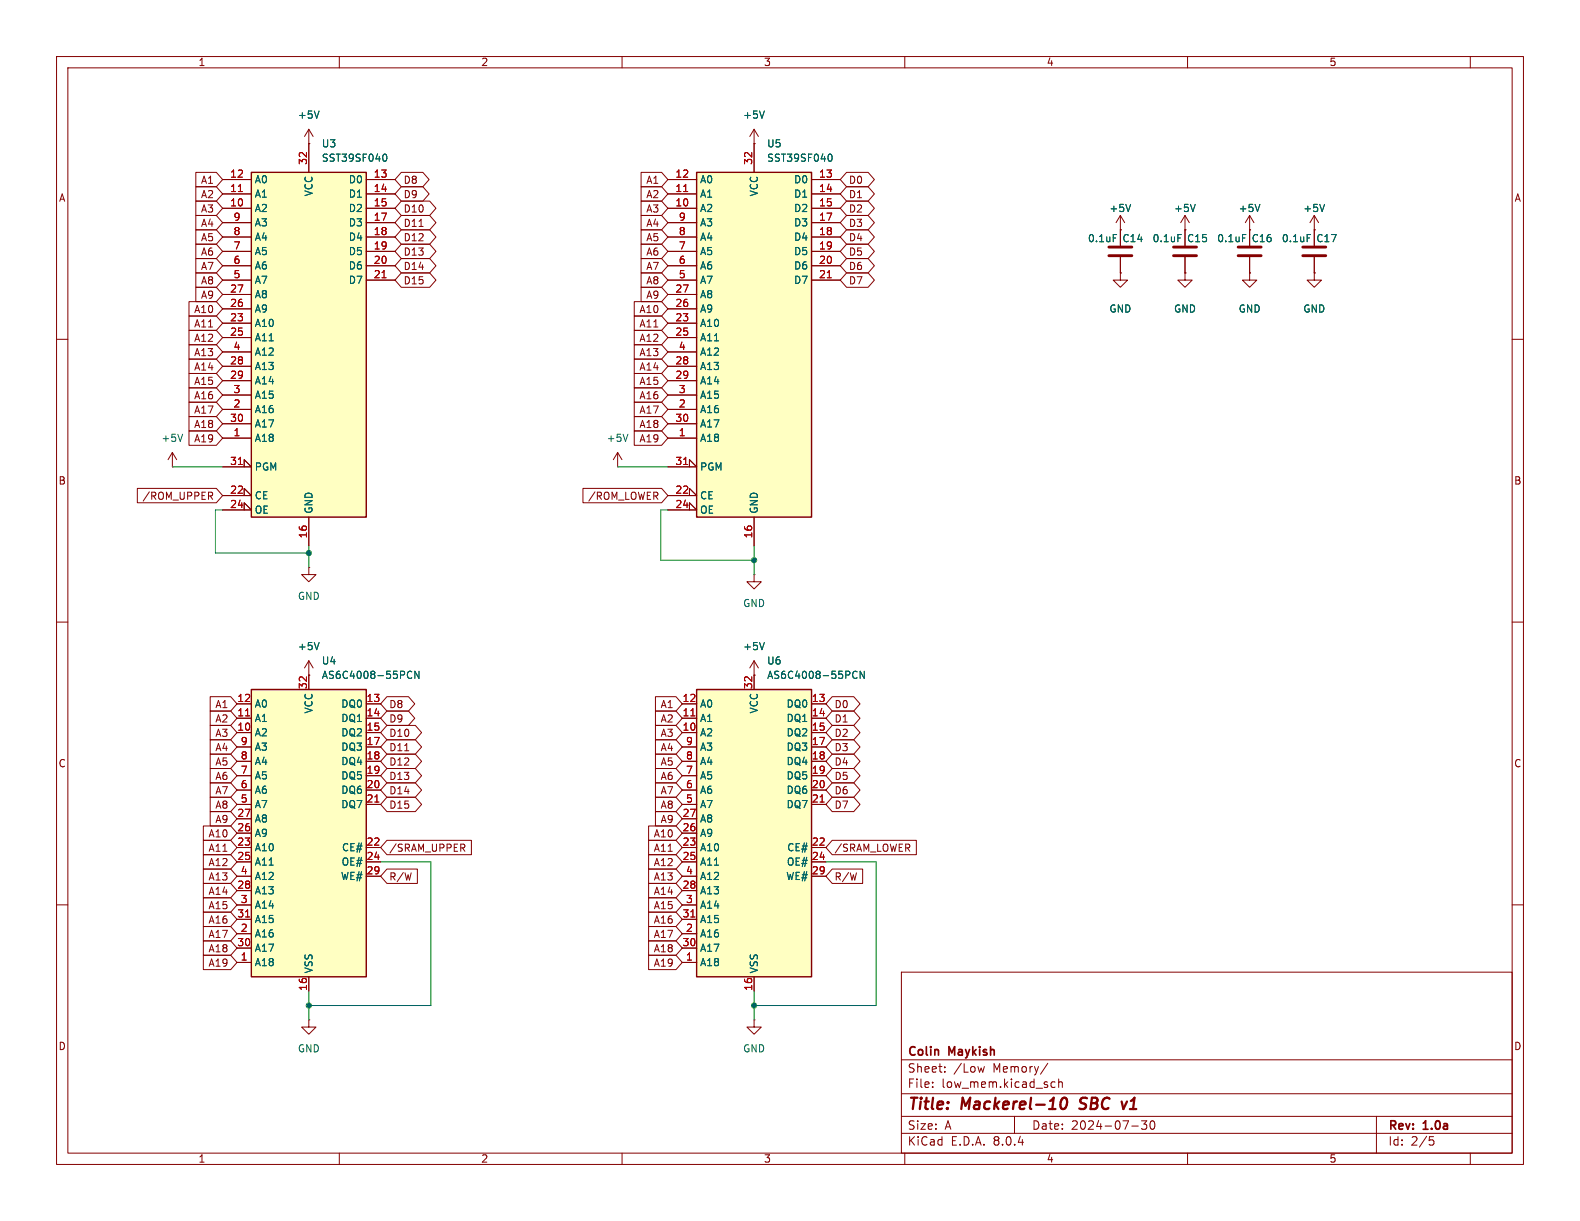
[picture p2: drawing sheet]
<svg xmlns="http://www.w3.org/2000/svg" width="279mm" height="216mm" viewBox="0 0 279 216" stroke-linecap="round" stroke-linejoin="round" font-family="sans-serif">
<g fill="none" stroke="#840000" stroke-width=".18">
<path d="M10 10h259.4v195.9h-259.4zM12 12h255.4v191.9h-255.4zM60 10v2M110 10v2M160 10v2M210 10v2M260 10v2M10 60h2M267.4 60h2M109.2 82.6h.1M109.2 80l-.7 1.3M109.2 80v2.6"/>
<path d="M109.2 80l.8 1.3M10 110h2M133.3 101.6v1.3h1.3l-1.3 1.2-1.2-1.2h1.2M133.3 101.6h.1M133.3 119.4h.1M133.3 116.8l-.7 1.3M133.3 116.8v2.6M133.3 116.8l.8 1.3M267.4 110h2M10 160h2M267.4 160h2M159.4 171.9h108v32h-108z"/>
<path d="M133.3 180.3v1.3h1.3l-1.3 1.3-1.2-1.3h1.2M133.3 180.3h.1M159.4 197.4h108M159.4 193.4h108M159.4 187.4h108M164.9 192.1v.2M164.9 191.4v.1M167.1 189.4v.2M167.1 188.7v.1M174.1 188.6l-.3 1-.3-.7M179.4 197.4v3M185.3 188l-1.3 1.9"/>
<path d="M185.9 192l.2 .3 .5-.1M186.6 191.4l-.5-.1-.2 .3M187.2 191.4l.2-.1 .4 .1 .1 .9M187.2 190.8v1.5M200.1 199.1h1.2M201.9 198.2h.9l-.5 .6 .4 .1v.6l-.2 .2h-.4l-.2-.2M203.6 198.3l.1-.1a.81 .81 0 0 1 .6 .6 .81 .81 0 0 1-.3 .8l-.1 .1a.81 .81 0 0 1-.6-.6 .81 .81 0 0 1 .3-.8zM243.4 197.4v6.5M60 203.9v2M110 203.9v2M159.4 200.4h108M160 203.9v2"/>
<path d="M210 203.9v2M252.8 201h.7M252.9 201.6h.4l.3 .2-.2 .6-.5 .1M260 203.9v2"/>
</g>
<path d="M187.8 194.3a.46 .46 0 0 1 .5-.2 .46 .46 0 0 1 .4 .4 1.15 1.15 0 0 1-.8 1.6l-.2-.1a1.54 1.54 0 0 1 .1-1.7zM190.9 196l.2 .1M191.2 194.3l-.2 .4 .1 .2M199.3 194.8l-.6 1.3" fill="none" stroke="#840000" stroke-width=".4"/>
<path d="M111 76.8l-.4 1.2M135.2 113.6l-.5 1.3" fill="none" stroke="#006464" stroke-width=".18"/>
<path d="M123.2 121.9h20.3v50.8h-20.3z" fill="#ffffc2"/>
<path d="M123.2 121.9h20.3v50.8h-20.3z" fill="none" stroke="#840000" stroke-width=".25"/>
<g fill="none" stroke="#840000" stroke-width=".18">
<path d="M54.6 119.4h.1M54.6 116.8l-.8 1.3M54.6 116.8v2.6M54.6 116.8l.8 1.3M133.3 119.4v2.5M120.6 129.5h2.6M120.6 127h2.6M120.6 124.5h2.6M120.6 132.1h2.6M120.6 134.6h2.6M120.6 137.2h2.6M120.6 139.7h2.6"/>
<path d="M143.5 129.5h2.5M143.5 127h2.5M143.5 124.5h2.5M143.5 132.1h2.5M143.5 134.6h2.5M143.5 137.2h2.5M143.5 139.7h2.5M120.6 142.2h2.6M120.6 149.9h2.6M120.6 152.4h2.6M120.6 147.3h2.6M120.6 144.8h2.6"/>
<path d="M120.6 157.5h2.6M120.6 154.9h2.6M143.5 142.2h2.5M143.5 149.9h2.5M143.5 152.4h2.5M143.5 154.9h2.5M120.6 170.2h2.6M120.6 165.1h2.6M120.6 160h2.6M120.6 167.6h2.6M120.6 162.6h2.6M133.3 172.7v2.6"/>
<path d="M54.6 180.3v1.3h1.3l-1.3 1.3-1.3-1.3h1.3M54.6 180.3h.1"/>
</g>
<path d="M122.2 126.6h.7M145 141.8h.7M122.2 162.1h.7" fill="none" stroke="#a90000" stroke-width=".18"/>
<path d="M56.4 113.6l-.4 1.3M150.8 119.7l.4 .3 .4-.2M151.6 118.8l-.4-.1-.4 .3M152.8 118.7v1.3l-.7-1.3v1.3" fill="none" stroke="#006464" stroke-width=".18"/>
<path d="M44.4 121.9h20.4v50.8h-20.4z" fill="#ffffc2"/>
<path d="M44.4 121.9h20.4v50.8h-20.4z" fill="none" stroke="#840000" stroke-width=".25"/>
<g fill="none" stroke="#840000" stroke-width=".18">
<path d="M54.6 119.4v2.5M41.9 129.5h2.5M41.9 127h2.5M41.9 124.5h2.5M41.9 132.1h2.5M41.9 134.6h2.5M41.9 137.2h2.5M41.9 139.7h2.5M64.8 129.5h2.5M64.8 127h2.5M64.8 124.5h2.5M64.8 132.1h2.5"/>
<path d="M64.8 134.6h2.5M64.8 137.2h2.5M64.8 139.7h2.5M41.9 142.2h2.5M41.9 149.9h2.5M41.9 152.4h2.5M41.9 147.3h2.5M41.9 144.8h2.5M41.9 157.5h2.5M41.9 154.9h2.5M64.8 142.2h2.5M64.8 149.9h2.5"/>
<path d="M64.8 152.4h2.5M64.8 154.9h2.5M41.9 170.2h2.5M41.9 165.1h2.5M41.9 160h2.5M41.9 167.6h2.5M41.9 162.6h2.5M54.6 172.7v2.6"/>
</g>
<path d="M43.4 126.6h.7M66.3 141.8h.7M43.4 162.1h.7" fill="none" stroke="#a90000" stroke-width=".18"/>
<path d="M72.1 119.7l.4 .3 .3-.2M72.8 118.8l-.3-.1-.4 .3M74.1 118.7v1.3l-.7-1.3v1.3" fill="none" stroke="#006464" stroke-width=".18"/>
<path d="M123.2 30.5h20.3v60.9h-20.3z" fill="#ffffc2"/>
<path d="M123.2 30.5h20.3v60.9h-20.3z" fill="none" stroke="#840000" stroke-width=".25"/>
<g fill="none" stroke="#840000" stroke-width=".18">
<path d="M54.6 25.4h.1M54.6 22.9l-.8 1.2M54.6 22.9v2.5M54.6 22.9l.8 1.2M118.1 36.8h5.1M118.1 34.3h5.1M118.1 31.8h5.1M118.1 39.4h5.1M133.3 25.4h.1M133.3 22.9v7.6M133.3 22.9l-.7 1.2M133.3 22.9l.8 1.2"/>
<path d="M143.5 36.8h5.1M143.5 34.3h5.1M143.5 31.8h5.1M143.5 39.4h5.1M221 38.1l-.8 1.3M221 38.1v5.3M221 38.1l.7 1.3M232.4 38.1v5.3M232.4 38.1l-.8 1.3M232.4 38.1l.8 1.3M118.1 41.9h5.1M118.1 44.5h5.1"/>
<path d="M118.1 47h5.1M118.1 49.5h5.1M118.1 57.2h5.1M118.1 59.7h5.1M118.1 54.6h5.1M118.1 52.1h5.1M143.5 41.9h5.1M143.5 44.5h5.1M143.5 47h5.1M143.5 49.5h5.1M209.5 48.3v1.2h1.3l-1.3 1.3-1.2-1.3h1.2M209.5 48.3h.1"/>
<path d="M221 40.6h.1M221 48.3v1.2h1.2l-1.2 1.3-1.3-1.3h1.3M221 48.3h.1M221 45.5v2.8M232.4 48.3v1.2h1.3l-1.3 1.3-1.3-1.3h1.3M232.4 48.3h.1M232.4 40.6h.1M232.4 45.5v2.8M118.1 77.5h5.1M118.1 72.4h5.1M118.1 64.8h5.1M118.1 67.3h5.1"/>
<path d="M118.1 69.9h5.1M118.1 74.9h5.1M118.1 62.2h5.1M118.1 87.6h5.1l-1.3-1.2v1.2M118.1 90.2h5.1l-1.3-1.3v1.3M118.1 82.6h5.1l-1.3-1.3v1.3M133.3 91.4v5.1"/>
</g>
<path d="M120.9 33.9h.7M146.3 49.1h.7M120.9 82.1h.7" fill="none" stroke="#a90000" stroke-width=".18"/>
<path d="M56.4 19.6l-.4 1.3M135.2 19.6l-.5 1.3M146.7 27.2a.68 .68 0 0 1 .5 .7 .68 .68 0 0 1-.5 .6M222.8 36.1l-.4 1.3M234.2 36.1l-.4 1.3M219.7 41.5h.6M231.2 41.5h.6" fill="none" stroke="#006464" stroke-width=".18"/>
<path d="M218.9 45.2h4.1M218.9 43.7h4.1M230.4 45.2h4M230.4 43.7h4" fill="none" stroke="#840000" stroke-width=".51"/>
<path d="M44.4 30.5h20.4v60.9h-20.4z" fill="#ffffc2"/>
<path d="M44.4 30.5h20.4v60.9h-20.4z" fill="none" stroke="#840000" stroke-width=".25"/>
<g fill="none" stroke="#840000" stroke-width=".18">
<path d="M34.6 30.5h3.7l1.1 1.3-1.1 1.2h-3.7zM34.6 33h3.7l1.1 1.3-1.1 1.3h-3.7zM34.6 35.6h3.7l1.1 1.2-1.1 1.3h-3.7zM34.6 38.1h3.7l1.1 1.3-1.1 1.2h-3.7zM39.4 36.8h5M39.4 34.3h5M39.4 31.8h5M39.4 39.4h5M54.6 25.4h.1M54.6 25.4v5.1M64.8 36.8h5M64.8 34.3h5"/>
<path d="M64.8 31.8h5M64.8 39.4h5M71 35.6h5l1.1 1.2-1.1 1.3h-5l-1.2-1.3zM71 33h3.8l1.1 1.3-1.1 1.3h-3.8l-1.2-1.3zM71 38.1h5l1.1 1.3-1.1 1.2h-5l-1.2-1.2zM71 30.5h3.8l1.1 1.3-1.1 1.2h-3.8l-1.2-1.2zM113.4 33h3.6l1.1 1.3-1.1 1.3h-3.6zM113.4 35.6h3.6l1.1 1.2-1.1 1.3h-3.6zM113.4 30.5h3.6l1.1 1.3-1.1 1.2h-3.6zM113.4 38.1h3.6l1.1 1.3-1.1 1.2h-3.6zM118.1 36.8h5.1M118.1 34.3h5.1"/>
<path d="M118.1 31.8h5.1M118.1 39.4h5.1M133.3 25.4h.1M133.3 25.4v5.1M143.5 36.8h5.1M143.5 34.3h5.1M143.5 31.8h5.1M143.5 39.4h5.1M149.7 30.5h3.8l1.1 1.3-1.1 1.2h-3.8l-1.1-1.2zM149.7 33h3.8l1.1 1.3-1.1 1.3h-3.8l-1.1-1.3zM149.7 35.6h3.8l1.1 1.2-1.1 1.3h-3.8l-1.1-1.3zM149.7 38.1h3.8l1.1 1.3-1.1 1.2h-3.8l-1.1-1.2z"/>
<path d="M198.1 38.1l-.7 1.3M198.1 38.1v5.3M198.1 38.1l.8 1.3M209.5 38.1l-.7 1.3M209.5 38.1v5.3M209.5 38.1l.8 1.3M33.4 55.9h4.9l1.1 1.3-1.1 1.2h-4.9zM33.4 58.4h4.9l1.1 1.3-1.1 1.3h-4.9zM33.4 53.3h4.9l1.1 1.3-1.1 1.3h-4.9zM34.6 48.3h3.7l1.1 1.2-1.1 1.3h-3.7zM34.6 45.7h3.7l1.1 1.3-1.1 1.3h-3.7zM34.6 43.2h3.7l1.1 1.3-1.1 1.2h-3.7z"/>
<path d="M34.6 40.6h3.7l1.1 1.3-1.1 1.3h-3.7zM34.6 50.8h3.7l1.1 1.3-1.1 1.2h-3.7zM39.4 41.9h5M39.4 44.5h5M39.4 47h5M39.4 49.5h5M39.4 57.2h5M39.4 59.7h5M39.4 54.6h5M39.4 52.1h5M64.8 41.9h5M64.8 44.5h5"/>
<path d="M64.8 47h5M64.8 49.5h5M71 45.7h5l1.1 1.3-1.1 1.3h-5l-1.2-1.3zM71 48.3h5l1.1 1.2-1.1 1.3h-5l-1.2-1.3zM71 43.2h5l1.1 1.3-1.1 1.2h-5l-1.2-1.2zM71 40.6h5l1.1 1.3-1.1 1.3h-5l-1.2-1.3zM74.1 40h.7M112.2 58.4h4.8l1.1 1.3-1.1 1.3h-4.8zM112.2 55.9h4.8l1.1 1.3-1.1 1.2h-4.8zM112.2 53.3h4.8l1.1 1.3-1.1 1.3h-4.8zM113.4 45.7h3.6l1.1 1.3-1.1 1.3h-3.6zM113.4 43.2h3.6l1.1 1.3-1.1 1.2h-3.6z"/>
<path d="M113.4 40.6h3.6l1.1 1.3-1.1 1.3h-3.6zM113.4 50.8h3.6l1.1 1.3-1.1 1.2h-3.6zM113.4 48.3h3.6l1.1 1.2-1.1 1.3h-3.6zM118.1 41.9h5.1M118.1 44.5h5.1M118.1 47h5.1M118.1 49.5h5.1M118.1 57.2h5.1M118.1 59.7h5.1M118.1 54.6h5.1M118.1 52.1h5.1M143.5 41.9h5.1"/>
<path d="M143.5 44.5h5.1M143.5 47h5.1M143.5 49.5h5.1M149.7 45.7h3.8l1.1 1.3-1.1 1.3h-3.8l-1.1-1.3zM149.7 48.3h3.8l1.1 1.2-1.1 1.3h-3.8l-1.1-1.3zM149.7 43.2h3.8l1.1 1.3-1.1 1.2h-3.8l-1.1-1.2zM149.7 40.6h3.8l1.1 1.3-1.1 1.3h-3.8l-1.1-1.3zM198.1 40.6h.1M198.1 48.3v1.2h1.3l-1.3 1.3-1.3-1.3h1.3M198.1 48.3h.1M198.1 45.5v2.8M209.5 40.6h.1"/>
<path d="M209.5 48.3h.1M209.5 45.5v2.8M221 40.6h.1M221 48.3h.1M221 40.6v2.8M221 45.5v2.8M232.4 48.3h.1M232.4 40.6h.1M232.4 40.6v2.8M232.4 45.5v2.8M33.4 68.6h4.9l1.1 1.3-1.1 1.2h-4.9zM33.4 61h4.9l1.1 1.2-1.1 1.3h-4.9z"/>
<path d="M33.4 63.5h4.9l1.1 1.3-1.1 1.2h-4.9zM33.4 71.1h4.9l1.1 1.3-1.1 1.3h-4.9zM33.4 66h4.9l1.1 1.3-1.1 1.3h-4.9zM33.4 73.7h4.9l1.1 1.2-1.1 1.3h-4.9zM33.4 76.2h4.9l1.1 1.3-1.1 1.2h-4.9zM39.4 77.5h5M39.4 72.4h5M39.4 64.8h5M39.4 67.3h5M39.4 69.9h5M39.4 74.9h5M39.4 62.2h5"/>
<path d="M112.2 61h4.8l1.1 1.2-1.1 1.3h-4.8zM112.2 68.6h4.8l1.1 1.3-1.1 1.2h-4.8zM112.2 76.2h4.8l1.1 1.3-1.1 1.2h-4.8zM112.2 63.5h4.8l1.1 1.3-1.1 1.2h-4.8zM112.2 66h4.8l1.1 1.3-1.1 1.3h-4.8zM112.2 73.7h4.8l1.1 1.2-1.1 1.3h-4.8zM112.2 71.1h4.8l1.1 1.3-1.1 1.3h-4.8zM118.1 77.5h5.1M118.1 72.4h5.1M118.1 64.8h5.1M118.1 67.3h5.1M118.1 69.9h5.1"/>
<path d="M118.1 74.9h5.1M118.1 62.2h5.1M24.3 86.4h14l1.1 1.2-1.1 1.3h-14zM30.5 82.6h.1M30.5 80l-.8 1.3M30.5 80v2.6M30.5 80l.7 1.3M36.9 87h.5l.2 .3-.1 .3-.6 .1M37.2 87.7l.4 .6M39.4 87.6h5l-1.2-1.2v1.2M39.4 90.2h5l-1.2-1.3v1.3M39.4 82.6h5l-1.2-1.3v1.3"/>
<path d="M54.6 91.4v5.1M103.1 86.4h13.9l1.1 1.2-1.1 1.3h-13.9zM118.1 87.6h5.1l-1.3-1.2v1.2M118.1 90.2h5.1l-1.3-1.3v1.3M118.1 82.6h5.1l-1.3-1.3v1.3M133.3 91.4v5.1M54.6 100.3v1.3h1.3l-1.3 1.3-1.3-1.3h1.3M54.6 100.3h.1M54.6 119.4h.1M54.6 119.4v2.5M133.3 119.4h.1M133.3 119.4v2.5"/>
<path d="M37.2 125.7h3.6l1.1 1.3-1.1 1.3h-3.6zM37.2 123.2h3.6l1.1 1.3-1.1 1.2h-3.6zM37.2 128.3h3.6l1.1 1.2-1.1 1.3h-3.6zM37.2 130.8h3.6l1.1 1.3-1.1 1.3h-3.6zM37.2 133.3h3.6l1.1 1.3-1.1 1.3h-3.6zM37.2 138.4h3.6l1.1 1.3-1.1 1.3h-3.6zM37.2 135.9h3.6l1.1 1.3-1.1 1.2h-3.6zM41.9 129.5h2.5M41.9 127h2.5M41.9 124.5h2.5M41.9 132.1h2.5M41.9 134.6h2.5"/>
<path d="M41.9 137.2h2.5M41.9 139.7h2.5M64.8 129.5h2.5M64.8 127h2.5M64.8 124.5h2.5M64.8 132.1h2.5M64.8 134.6h2.5M64.8 137.2h2.5M64.8 139.7h2.5M68.4 123.2h3.8l1.1 1.3-1.1 1.2h-3.8l-1.1-1.2zM68.4 125.7h3.8l1.1 1.3-1.1 1.3h-3.8l-1.1-1.3zM68.4 128.3h5l1.2 1.2-1.2 1.3h-5l-1.1-1.3z"/>
<path d="M68.4 135.9h5l1.2 1.3-1.2 1.2h-5l-1.1-1.2zM68.4 130.8h5l1.2 1.3-1.2 1.3h-5l-1.1-1.3zM68.4 133.3h5l1.2 1.3-1.2 1.3h-5l-1.1-1.3zM68.4 138.4h5l1.2 1.3-1.2 1.3h-5l-1.1-1.3zM71.6 132.8h.7M115.9 130.8h3.6l1.1 1.3-1.1 1.3h-3.6zM115.9 138.4h3.6l1.1 1.3-1.1 1.3h-3.6zM115.9 135.9h3.6l1.1 1.3-1.1 1.2h-3.6zM115.9 133.3h3.6l1.1 1.3-1.1 1.3h-3.6zM115.9 123.2h3.6l1.1 1.3-1.1 1.2h-3.6zM115.9 125.7h3.6l1.1 1.3-1.1 1.3h-3.6zM115.9 128.3h3.6l1.1 1.2-1.1 1.3h-3.6z"/>
<path d="M120.6 129.5h2.6M120.6 127h2.6M120.6 124.5h2.6M120.6 132.1h2.6M120.6 134.6h2.6M120.6 137.2h2.6M120.6 139.7h2.6M143.5 129.5h2.5M143.5 127h2.5M143.5 124.5h2.5M143.5 132.1h2.5M143.5 134.6h2.5"/>
<path d="M143.5 137.2h2.5M143.5 139.7h2.5M147.2 135.9h3.8l1.1 1.3-1.1 1.2h-3.8l-1.2-1.2zM147.2 125.7h3.8l1.1 1.3-1.1 1.3h-3.8l-1.2-1.3zM147.2 130.8h3.8l1.1 1.3-1.1 1.3h-3.8l-1.2-1.3zM147.2 133.3h3.8l1.1 1.3-1.1 1.3h-3.8l-1.2-1.3zM147.2 128.3h3.8l1.1 1.2-1.1 1.3h-3.8l-1.2-1.3zM147.2 123.2h3.8l1.1 1.3-1.1 1.2h-3.8l-1.2-1.2zM147.2 138.4h3.8l1.1 1.3-1.1 1.3h-3.8l-1.2-1.3zM36 153.7h4.8l1.1 1.2-1.1 1.3h-4.8zM36 156.2h4.8l1.1 1.3-1.1 1.3h-4.8zM36 158.7h4.8l1.1 1.3-1.1 1.3h-4.8z"/>
<path d="M36 151.1h4.8l1.1 1.3-1.1 1.3h-4.8zM36 148.6h4.8l1.1 1.3-1.1 1.2h-4.8zM36 146h4.8l1.1 1.3-1.1 1.3h-4.8zM37.2 141h3.6l1.1 1.2-1.1 1.3h-3.6zM37.2 143.5h3.6l1.1 1.3-1.1 1.3h-3.6zM41.9 142.2h2.5M41.9 149.9h2.5M41.9 152.4h2.5M41.9 147.3h2.5M41.9 144.8h2.5M41.9 157.5h2.5M41.9 154.9h2.5"/>
<path d="M64.8 142.2h2.5M64.8 149.9h2.5M64.8 152.4h2.5M64.8 154.9h2.5M68.4 153.7h5.4v2.5h-5.4l-1.1-1.3zM68.4 148.6h15v2.5h-15l-1.1-1.2zM68.4 141h5l1.2 1.2-1.2 1.3h-5l-1.1-1.3zM81.8 149.9l.4 .6M82 149.3l.2 .2-.1 .3-.1 .1M114.7 156.2h4.8l1.1 1.3-1.1 1.3h-4.8zM114.7 146h4.8l1.1 1.3-1.1 1.3h-4.8zM114.7 151.1h4.8l1.1 1.3-1.1 1.3h-4.8z"/>
<path d="M114.7 158.7h4.8l1.1 1.3-1.1 1.3h-4.8zM114.7 153.7h4.8l1.1 1.2-1.1 1.3h-4.8zM114.7 148.6h4.8l1.1 1.3-1.1 1.2h-4.8zM115.9 141h3.6l1.1 1.2-1.1 1.3h-3.6zM115.9 143.5h3.6l1.1 1.3-1.1 1.3h-3.6zM120.6 142.2h2.6M120.6 149.9h2.6M120.6 152.4h2.6M120.6 147.3h2.6M120.6 144.8h2.6M120.6 157.5h2.6M120.6 154.9h2.6"/>
<path d="M143.5 142.2h2.5M143.5 149.9h2.5M143.5 152.4h2.5M143.5 154.9h2.5M147.2 141h3.8l1.1 1.2-1.1 1.3h-3.8l-1.2-1.3zM147.2 148.6h14.8v2.5h-14.8l-1.2-1.2zM147.2 153.7h5.3v2.5h-5.3l-1.2-1.3zM36 163.8h4.8l1.1 1.3-1.1 1.3h-4.8zM36 161.3h4.8l1.1 1.3-1.1 1.2h-4.8zM36 166.4h4.8l1.1 1.2-1.1 1.3h-4.8zM36 168.9h4.8l1.1 1.3-1.1 1.3h-4.8zM41.9 170.2h2.5"/>
<path d="M41.9 165.1h2.5M41.9 160h2.5M41.9 167.6h2.5M41.9 162.6h2.5M54.6 172.7v2.6M114.7 166.4h4.8l1.1 1.2-1.1 1.3h-4.8zM114.7 161.3h4.8l1.1 1.3-1.1 1.2h-4.8zM114.7 163.8h4.8l1.1 1.3-1.1 1.3h-4.8zM114.7 168.9h4.8l1.1 1.3-1.1 1.3h-4.8zM120.6 170.2h2.6M120.6 165.1h2.6M120.6 160h2.6"/>
<path d="M120.6 167.6h2.6M120.6 162.6h2.6M133.3 172.7v2.6"/>
</g>
<path d="M42.2 33.9h.7M120.9 33.9h.7M67.6 49.1h.7M146.3 49.1h.7M42.2 82.1h.7M120.9 82.1h.7M43.4 126.6h.7M122.2 126.6h.7M66.3 141.8h.7M145 141.8h.7M43.4 162.1h.7M122.2 162.1h.7" fill="none" stroke="#a90000" stroke-width=".18"/>
<g fill="none" stroke="#006464" stroke-width=".18">
<path d="M56.4 19.6l-.4 1.3M135.2 19.6l-.5 1.3M68 27.2a.68 .68 0 0 1 .4 .7 .68 .68 0 0 1-.4 .6M146.7 27.2a.68 .68 0 0 1 .5 .7 .68 .68 0 0 1-.5 .6M199.9 36.1l-.4 1.3M211.4 36.1l-.5 1.3M222.8 36.1l-.4 1.3M234.2 36.1l-.4 1.3M196.9 41.5h.6M208.3 41.5h.6M219.7 41.5h.6M231.2 41.5h.6"/>
<path d="M32.3 76.8l-.4 1.2M56.4 113.6l-.4 1.3M72.1 119.7l.4 .3 .3-.2M72.8 118.8l-.3-.1-.4 .3M74.1 118.7v1.3l-.7-1.3v1.3M135.2 113.6l-.5 1.3M150.8 119.7l.4 .3 .4-.2M151.6 118.8l-.4-.1-.4 .3M152.8 118.7v1.3l-.7-1.3v1.3"/>
</g>
<path d="M196.1 45.2h4.1M196.1 43.7h4.1M207.5 45.2h4.1M207.5 43.7h4.1" fill="none" stroke="#840000" stroke-width=".51"/>
<path d="M30.5 82.6h8.9M39.4 90.2h-1.3v7.6h16.5M54.6 96.5v3.8M109.2 82.6h8.9M118.1 90.2h-1.3v8.9h16.5M133.3 96.5v5.1M67.3 152.4h8.9v25.4h-21.6M146 152.4h8.9v25.4h-21.6M54.6 175.3v5M133.3 175.3v5" fill="none" stroke="#009600" stroke-width=".18"/>
<g fill="#009600" stroke="#009600" stroke-width=".18">
<circle cx="54.6" cy="97.8" r=".46"/>
<circle cx="54.6" cy="177.8" r=".46"/>
<circle cx="133.3" cy="177.8" r=".46"/>
<circle cx="133.3" cy="99.1" r=".46"/>
</g>
<g font-size="2.8" fill="#840000">
<text x="160.4" y="196.8">Title:</text>
<text x="170.1" y="196.8">Mackerel-10</text>
<text x="191.8" y="196.8">SBC</text>
<text x="200" y="196.8">v1</text>
</g>
<g font-size="2.1" fill="#840000">
<text x="160.4" y="189.9">Sheet:</text>
<text x="160.4" y="187.1">Colin</text>
<text x="167.9" y="187.1">Maykish</text>
<text x="168.6" y="189.9">/Low</text>
<text x="175.6" y="189.9">Memory/</text>
<text x="160.4" y="192.6">File:</text>
<text x="166.5" y="192.6">low_mem.kicad_sch</text>
<text x="160.4" y="202.8">KiCad</text>
<text x="160.4" y="200">Size:</text>
<text x="167.1" y="200">A</text>
<text x="168.1" y="202.8">E.D.A.</text>
<text x="175.7" y="202.8">8.0.4</text>
<text x="182.4" y="200">Date:</text>
<text x="189.4" y="200">2024-07-30</text>
<text x="245.4" y="200.2">Rev:</text>
<text x="245.4" y="202.8">Id:</text>
<text x="249.5" y="202.8">2/5</text>
<text x="251.8" y="200.2">1.0a</text>
</g>
<g font-size="1.8" fill="#840000">
<text x="35" y="11.9">1</text>
<text x="85" y="11.9">2</text>
<text x="135" y="11.9">3</text>
<text x="185" y="11.9">4</text>
<text x="235" y="11.9">5</text>
<text x="10.3" y="35.9">A</text>
<text x="35.4" y="32.7">A1</text>
<text x="35.4" y="35.2">A2</text>
<text x="71.3" y="35.2">D9</text>
<text x="71.3" y="32.7">D8</text>
<text x="114.2" y="35.2">A2</text>
<text x="114.2" y="32.7">A1</text>
<text x="150" y="32.7">D0</text>
<text x="150" y="35.2">D1</text>
<text x="267.7" y="35.9">A</text>
<text x="35.4" y="37.8">A3</text>
<text x="35.4" y="40.3">A4</text>
<text x="71.3" y="37.8">D10</text>
<text x="71.3" y="40.3">D11</text>
<text x="114.2" y="37.8">A3</text>
<text x="114.2" y="40.3">A4</text>
<text x="150" y="37.8">D2</text>
<text x="150" y="40.3">D3</text>
<text x="35.4" y="47.9">A7</text>
<text x="35.4" y="45.4">A6</text>
<text x="35.4" y="42.9">A5</text>
<text x="71.3" y="47.9">D14</text>
<text x="71.3" y="45.4">D13</text>
<text x="71.3" y="42.9">D12</text>
<text x="114.2" y="47.9">A7</text>
<text x="114.2" y="45.4">A6</text>
<text x="114.2" y="42.9">A5</text>
<text x="150" y="47.9">D6</text>
<text x="150" y="45.4">D5</text>
<text x="150" y="42.9">D4</text>
<text x="35.4" y="50.5">A8</text>
<text x="35.4" y="53">A9</text>
<text x="71.3" y="50.5">D15</text>
<text x="114.2" y="53">A9</text>
<text x="114.2" y="50.5">A8</text>
<text x="150" y="50.5">D7</text>
<text x="34.2" y="58.1">A11</text>
<text x="34.2" y="55.6">A10</text>
<text x="113" y="58.1">A11</text>
<text x="113" y="55.6">A10</text>
<text x="34.2" y="60.6">A12</text>
<text x="34.2" y="63.2">A13</text>
<text x="34.2" y="65.7">A14</text>
<text x="113" y="60.6">A12</text>
<text x="113" y="63.2">A13</text>
<text x="113" y="65.7">A14</text>
<text x="34.2" y="70.8">A16</text>
<text x="34.2" y="68.3">A15</text>
<text x="113" y="70.8">A16</text>
<text x="113" y="68.3">A15</text>
<text x="34.2" y="73.3">A17</text>
<text x="34.2" y="75.9">A18</text>
<text x="113" y="75.9">A18</text>
<text x="113" y="73.3">A17</text>
<text x="34.2" y="78.4">A19</text>
<text x="113" y="78.4">A19</text>
<text x="10.3" y="85.9">B</text>
<text x="25.1" y="88.6">/ROM_UPPER</text>
<text x="103.9" y="88.6">/ROM_LOWER</text>
<text x="267.7" y="85.9">B</text>
<text x="38" y="125.4">A1</text>
<text x="68.7" y="125.4">D8</text>
<text x="116.7" y="125.4">A1</text>
<text x="147.5" y="125.4">D0</text>
<text x="38" y="128">A2</text>
<text x="38" y="130.5">A3</text>
<text x="68.7" y="128">D9</text>
<text x="68.7" y="130.5">D10</text>
<text x="116.7" y="128">A2</text>
<text x="116.7" y="130.5">A3</text>
<text x="147.5" y="128">D1</text>
<text x="147.5" y="130.5">D2</text>
<text x="10.3" y="135.9">C</text>
<text x="38" y="133">A4</text>
<text x="38" y="135.6">A5</text>
<text x="68.7" y="133">D11</text>
<text x="68.7" y="135.6">D12</text>
<text x="116.7" y="133">A4</text>
<text x="116.7" y="135.6">A5</text>
<text x="147.5" y="133">D3</text>
<text x="147.5" y="135.6">D4</text>
<text x="267.7" y="135.9">C</text>
<text x="38" y="143.2">A8</text>
<text x="38" y="140.7">A7</text>
<text x="38" y="138.1">A6</text>
<text x="68.7" y="138.1">D13</text>
<text x="68.7" y="140.7">D14</text>
<text x="68.7" y="143.2">D15</text>
<text x="116.7" y="143.2">A8</text>
<text x="116.7" y="140.7">A7</text>
<text x="116.7" y="138.1">A6</text>
<text x="147.5" y="138.1">D5</text>
<text x="147.5" y="143.2">D7</text>
<text x="147.5" y="140.7">D6</text>
<text x="36.8" y="148.3">A10</text>
<text x="38" y="145.7">A9</text>
<text x="115.5" y="148.3">A10</text>
<text x="116.7" y="145.7">A9</text>
<text x="36.8" y="155.9">A13</text>
<text x="36.8" y="153.4">A12</text>
<text x="36.8" y="150.8">A11</text>
<text x="68.7" y="155.9">R/W</text>
<text x="68.7" y="150.8">/SRAM_UPPER</text>
<text x="115.5" y="153.4">A12</text>
<text x="115.5" y="155.9">A13</text>
<text x="115.5" y="150.8">A11</text>
<text x="147.5" y="150.8">/SRAM_LOWER</text>
<text x="147.5" y="155.9">R/W</text>
<text x="36.8" y="158.4">A14</text>
<text x="36.8" y="161">A15</text>
<text x="115.5" y="158.4">A14</text>
<text x="115.5" y="161">A15</text>
<text x="36.8" y="166.1">A17</text>
<text x="36.8" y="163.5">A16</text>
<text x="115.5" y="163.5">A16</text>
<text x="115.5" y="166.1">A17</text>
<text x="36.8" y="168.6">A18</text>
<text x="36.8" y="171.1">A19</text>
<text x="115.5" y="168.6">A18</text>
<text x="115.5" y="171.1">A19</text>
<text x="10.3" y="185.9">D</text>
<text x="267.7" y="185.9">D</text>
<text x="35" y="205.8">1</text>
<text x="85" y="205.8">2</text>
<text x="135" y="205.8">3</text>
<text x="185" y="205.8">4</text>
<text x="235" y="205.8">5</text>
</g>
<g font-size="1.8" fill="#006464">
<text x="52.6" y="21.2">+5V</text>
<text x="131.3" y="21.2">+5V</text>
<text x="56.8" y="26.3">U3</text>
<text x="56.8" y="28.8">SST39SF040</text>
<text x="135.6" y="26.3">U5</text>
<text x="135.6" y="28.8">SST39SF040</text>
<text x="45" y="35.2">A1</text>
<text x="45" y="32.6">A0</text>
<text x="55.5" y="34.8" transform="rotate(-90 55.5 34.8)">VCC</text>
<text x="61.6" y="32.6">D0</text>
<text x="61.6" y="35.2">D1</text>
<text x="123.7" y="35.2">A1</text>
<text x="123.7" y="32.6">A0</text>
<text x="134.2" y="34.8" transform="rotate(-90 134.2 34.8)">VCC</text>
<text x="140.3" y="32.6">D0</text>
<text x="140.3" y="35.2">D1</text>
<text x="45" y="37.7">A2</text>
<text x="45" y="40.2">A3</text>
<text x="61.6" y="37.7">D2</text>
<text x="61.6" y="40.2">D3</text>
<text x="123.7" y="37.7">A2</text>
<text x="123.7" y="40.2">A3</text>
<text x="140.3" y="37.7">D2</text>
<text x="140.3" y="40.2">D3</text>
<text x="196.1" y="37.7">+5V</text>
<text x="207.5" y="37.7">+5V</text>
<text x="218.9" y="37.7">+5V</text>
<text x="230.4" y="37.7">+5V</text>
<text x="45" y="47.9">A6</text>
<text x="45" y="45.3">A5</text>
<text x="45" y="42.8">A4</text>
<text x="61.6" y="42.8">D4</text>
<text x="61.6" y="45.3">D5</text>
<text x="61.6" y="47.9">D6</text>
<text x="123.7" y="47.9">A6</text>
<text x="123.7" y="45.3">A5</text>
<text x="123.7" y="42.8">A4</text>
<text x="140.3" y="42.8">D4</text>
<text x="140.3" y="45.3">D5</text>
<text x="140.3" y="47.9">D6</text>
<text x="192.3" y="43">0.1uF</text>
<text x="198.4" y="43">C14</text>
<text x="203.7" y="43">0.1uF</text>
<text x="209.8" y="43">C15</text>
<text x="215.1" y="43">0.1uF</text>
<text x="221.2" y="43">C16</text>
<text x="226.6" y="43">0.1uF</text>
<text x="232.7" y="43">C17</text>
<text x="45" y="52.9">A8</text>
<text x="45" y="50.4">A7</text>
<text x="61.6" y="50.4">D7</text>
<text x="123.7" y="52.9">A8</text>
<text x="123.7" y="50.4">A7</text>
<text x="140.3" y="50.4">D7</text>
<text x="45" y="58">A10</text>
<text x="45" y="55.5">A9</text>
<text x="123.7" y="58">A10</text>
<text x="123.7" y="55.5">A9</text>
<text x="196.1" y="55.5">GND</text>
<text x="207.5" y="55.5">GND</text>
<text x="218.9" y="55.5">GND</text>
<text x="230.4" y="55.5">GND</text>
<text x="45" y="60.6">A11</text>
<text x="45" y="65.6">A13</text>
<text x="45" y="63.1">A12</text>
<text x="123.7" y="60.6">A11</text>
<text x="123.7" y="65.6">A13</text>
<text x="123.7" y="63.1">A12</text>
<text x="45" y="68.2">A14</text>
<text x="45" y="70.7">A15</text>
<text x="123.7" y="68.2">A14</text>
<text x="123.7" y="70.7">A15</text>
<text x="45" y="73.3">A16</text>
<text x="45" y="75.8">A17</text>
<text x="123.7" y="73.3">A16</text>
<text x="123.7" y="75.8">A17</text>
<text x="28.4" y="78.3">+5V</text>
<text x="45" y="78.3">A18</text>
<text x="45" y="83.4">PGM</text>
<text x="107.2" y="78.3">+5V</text>
<text x="123.7" y="78.3">A18</text>
<text x="123.7" y="83.4">PGM</text>
<text x="45" y="88.5">CE</text>
<text x="123.7" y="88.5">CE</text>
<text x="45" y="91">OE</text>
<text x="55.5" y="90.9" transform="rotate(-90 55.5 90.9)">GND</text>
<text x="123.7" y="91">OE</text>
<text x="134.2" y="90.9" transform="rotate(-90 134.2 90.9)">GND</text>
<text x="52.6" y="106.3">GND</text>
<text x="131.3" y="107.5">GND</text>
<text x="52.6" y="115.2">+5V</text>
<text x="56.8" y="117.7">U4</text>
<text x="131.3" y="115.2">+5V</text>
<text x="135.6" y="117.7">U6</text>
<text x="45" y="125.3">A0</text>
<text x="56.8" y="120.2">AS6C4008-55PCN</text>
<text x="60.2" y="125.3">DQ0</text>
<text x="123.7" y="125.3">A0</text>
<text x="135.6" y="120.2">AS6C4008-55PCN</text>
<text x="139" y="125.3">DQ0</text>
<text x="45" y="130.4">A2</text>
<text x="45" y="127.9">A1</text>
<text x="55.5" y="126.3" transform="rotate(-90 55.5 126.3)">VCC</text>
<text x="60.2" y="127.9">DQ1</text>
<text x="60.2" y="130.4">DQ2</text>
<text x="123.7" y="130.4">A2</text>
<text x="123.7" y="127.9">A1</text>
<text x="134.2" y="126.3" transform="rotate(-90 134.2 126.3)">VCC</text>
<text x="139" y="127.9">DQ1</text>
<text x="139" y="130.4">DQ2</text>
<text x="45" y="135.5">A4</text>
<text x="45" y="132.9">A3</text>
<text x="60.2" y="132.9">DQ3</text>
<text x="60.2" y="135.5">DQ4</text>
<text x="123.7" y="135.5">A4</text>
<text x="123.7" y="132.9">A3</text>
<text x="139" y="132.9">DQ3</text>
<text x="139" y="135.5">DQ4</text>
<text x="45" y="143.1">A7</text>
<text x="45" y="140.6">A6</text>
<text x="45" y="138">A5</text>
<text x="60.2" y="138">DQ5</text>
<text x="60.2" y="140.6">DQ6</text>
<text x="60.2" y="143.1">DQ7</text>
<text x="123.7" y="143.1">A7</text>
<text x="123.7" y="140.6">A6</text>
<text x="123.7" y="138">A5</text>
<text x="139" y="138">DQ5</text>
<text x="139" y="140.6">DQ6</text>
<text x="139" y="143.1">DQ7</text>
<text x="45" y="148.2">A9</text>
<text x="45" y="145.6">A8</text>
<text x="123.7" y="148.2">A9</text>
<text x="123.7" y="145.6">A8</text>
<text x="45" y="150.7">A10</text>
<text x="45" y="153.3">A11</text>
<text x="45" y="155.8">A12</text>
<text x="60.2" y="155.8">WE#</text>
<text x="60.3" y="153.3">OE#</text>
<text x="60.4" y="150.7">CE#</text>
<text x="123.7" y="150.7">A10</text>
<text x="123.7" y="153.3">A11</text>
<text x="123.7" y="155.8">A12</text>
<text x="138.9" y="155.8">WE#</text>
<text x="139" y="153.3">OE#</text>
<text x="139.1" y="150.7">CE#</text>
<text x="45" y="158.3">A13</text>
<text x="45" y="160.9">A14</text>
<text x="123.7" y="158.3">A13</text>
<text x="123.7" y="160.9">A14</text>
<text x="45" y="166">A16</text>
<text x="45" y="163.4">A15</text>
<text x="123.7" y="166">A16</text>
<text x="123.7" y="163.4">A15</text>
<text x="45" y="171">A18</text>
<text x="45" y="168.5">A17</text>
<text x="55.5" y="172.2" transform="rotate(-90 55.5 172.2)">VSS</text>
<text x="123.7" y="171">A18</text>
<text x="123.7" y="168.5">A17</text>
<text x="134.2" y="172.2" transform="rotate(-90 134.2 172.2)">VSS</text>
<text x="52.6" y="186.3">GND</text>
<text x="131.3" y="186.3">GND</text>
</g>
<g font-size="1.8" fill="#a90000">
<text x="54.4" y="29.3" transform="rotate(-90 54.4 29.3)">32</text>
<text x="133.1" y="29.3" transform="rotate(-90 133.1 29.3)">32</text>
<text x="40.6" y="34">11</text>
<text x="40.6" y="31.5">12</text>
<text x="66" y="31.5">13</text>
<text x="66" y="34">14</text>
<text x="119.3" y="34">11</text>
<text x="119.3" y="31.5">12</text>
<text x="144.7" y="31.5">13</text>
<text x="144.7" y="34">14</text>
<text x="40.6" y="36.6">10</text>
<text x="41.2" y="41.7">8</text>
<text x="41.2" y="39.1">9</text>
<text x="66" y="36.6">15</text>
<text x="66" y="39.1">17</text>
<text x="66" y="41.7">18</text>
<text x="119.3" y="36.6">10</text>
<text x="119.9" y="41.7">8</text>
<text x="119.9" y="39.1">9</text>
<text x="144.7" y="36.6">15</text>
<text x="144.7" y="39.1">17</text>
<text x="144.7" y="41.7">18</text>
<text x="41.2" y="46.7">6</text>
<text x="41.2" y="44.2">7</text>
<text x="66" y="44.2">19</text>
<text x="66" y="46.7">20</text>
<text x="119.9" y="46.7">6</text>
<text x="119.9" y="44.2">7</text>
<text x="144.7" y="44.2">19</text>
<text x="144.7" y="46.7">20</text>
<text x="40.6" y="51.8">27</text>
<text x="41.2" y="49.3">5</text>
<text x="66" y="49.3">21</text>
<text x="119.3" y="51.8">27</text>
<text x="119.9" y="49.3">5</text>
<text x="144.7" y="49.3">21</text>
<text x="40.6" y="56.9">23</text>
<text x="40.6" y="59.4">25</text>
<text x="40.6" y="54.4">26</text>
<text x="119.3" y="56.9">23</text>
<text x="119.3" y="59.4">25</text>
<text x="119.3" y="54.4">26</text>
<text x="40.6" y="64.5">28</text>
<text x="41.2" y="62">4</text>
<text x="119.3" y="64.5">28</text>
<text x="119.9" y="62">4</text>
<text x="40.6" y="67.1">29</text>
<text x="41.2" y="69.6">3</text>
<text x="119.3" y="67.1">29</text>
<text x="119.9" y="69.6">3</text>
<text x="40.6" y="74.7">30</text>
<text x="41.2" y="77.2">1</text>
<text x="41.2" y="72.1">2</text>
<text x="119.3" y="74.7">30</text>
<text x="119.9" y="77.2">1</text>
<text x="119.9" y="72.1">2</text>
<text x="40.6" y="82.3">31</text>
<text x="119.3" y="82.3">31</text>
<text x="40.6" y="87.4">22</text>
<text x="40.6" y="89.9">24</text>
<text x="119.3" y="87.4">22</text>
<text x="119.3" y="89.9">24</text>
<text x="54.4" y="95.3" transform="rotate(-90 54.4 95.3)">16</text>
<text x="133.1" y="95.3" transform="rotate(-90 133.1 95.3)">16</text>
<text x="41.9" y="124.2">12</text>
<text x="54.4" y="122" transform="rotate(-90 54.4 122)">32</text>
<text x="64.7" y="124.2">13</text>
<text x="120.6" y="124.2">12</text>
<text x="133.1" y="122" transform="rotate(-90 133.1 122)">32</text>
<text x="143.5" y="124.2">13</text>
<text x="41.9" y="129.3">10</text>
<text x="41.9" y="126.7">11</text>
<text x="42.5" y="131.8">9</text>
<text x="64.7" y="126.7">14</text>
<text x="64.7" y="129.3">15</text>
<text x="64.7" y="131.8">17</text>
<text x="120.6" y="129.3">10</text>
<text x="120.6" y="126.7">11</text>
<text x="121.2" y="131.8">9</text>
<text x="143.5" y="126.7">14</text>
<text x="143.5" y="129.3">15</text>
<text x="143.5" y="131.8">17</text>
<text x="42.5" y="136.9">7</text>
<text x="42.5" y="134.4">8</text>
<text x="64.7" y="134.4">18</text>
<text x="64.7" y="136.9">19</text>
<text x="121.2" y="136.9">7</text>
<text x="121.2" y="134.4">8</text>
<text x="143.5" y="134.4">18</text>
<text x="143.5" y="136.9">19</text>
<text x="42.5" y="142">5</text>
<text x="42.5" y="139.4">6</text>
<text x="64.7" y="139.4">20</text>
<text x="64.7" y="142">21</text>
<text x="121.2" y="142">5</text>
<text x="121.2" y="139.4">6</text>
<text x="143.5" y="139.4">20</text>
<text x="143.5" y="142">21</text>
<text x="41.9" y="149.6">23</text>
<text x="41.9" y="147.1">26</text>
<text x="41.9" y="144.5">27</text>
<text x="64.7" y="149.6">22</text>
<text x="120.6" y="149.6">23</text>
<text x="120.6" y="147.1">26</text>
<text x="120.6" y="144.5">27</text>
<text x="143.5" y="149.6">22</text>
<text x="41.9" y="152.1">25</text>
<text x="42.5" y="154.7">4</text>
<text x="64.7" y="152.1">24</text>
<text x="64.7" y="154.7">29</text>
<text x="120.6" y="152.1">25</text>
<text x="121.2" y="154.7">4</text>
<text x="143.5" y="152.1">24</text>
<text x="143.5" y="154.7">29</text>
<text x="41.9" y="157.2">28</text>
<text x="42.5" y="159.8">3</text>
<text x="120.6" y="157.2">28</text>
<text x="121.2" y="159.8">3</text>
<text x="41.9" y="167.4">30</text>
<text x="41.9" y="162.3">31</text>
<text x="42.5" y="164.8">2</text>
<text x="120.6" y="167.4">30</text>
<text x="120.6" y="162.3">31</text>
<text x="121.2" y="164.8">2</text>
<text x="42.5" y="169.9">1</text>
<text x="121.2" y="169.9">1</text>
<text x="54.4" y="175.3" transform="rotate(-90 54.4 175.3)">16</text>
<text x="133.1" y="175.3" transform="rotate(-90 133.1 175.3)">16</text>
</g>
</svg>
